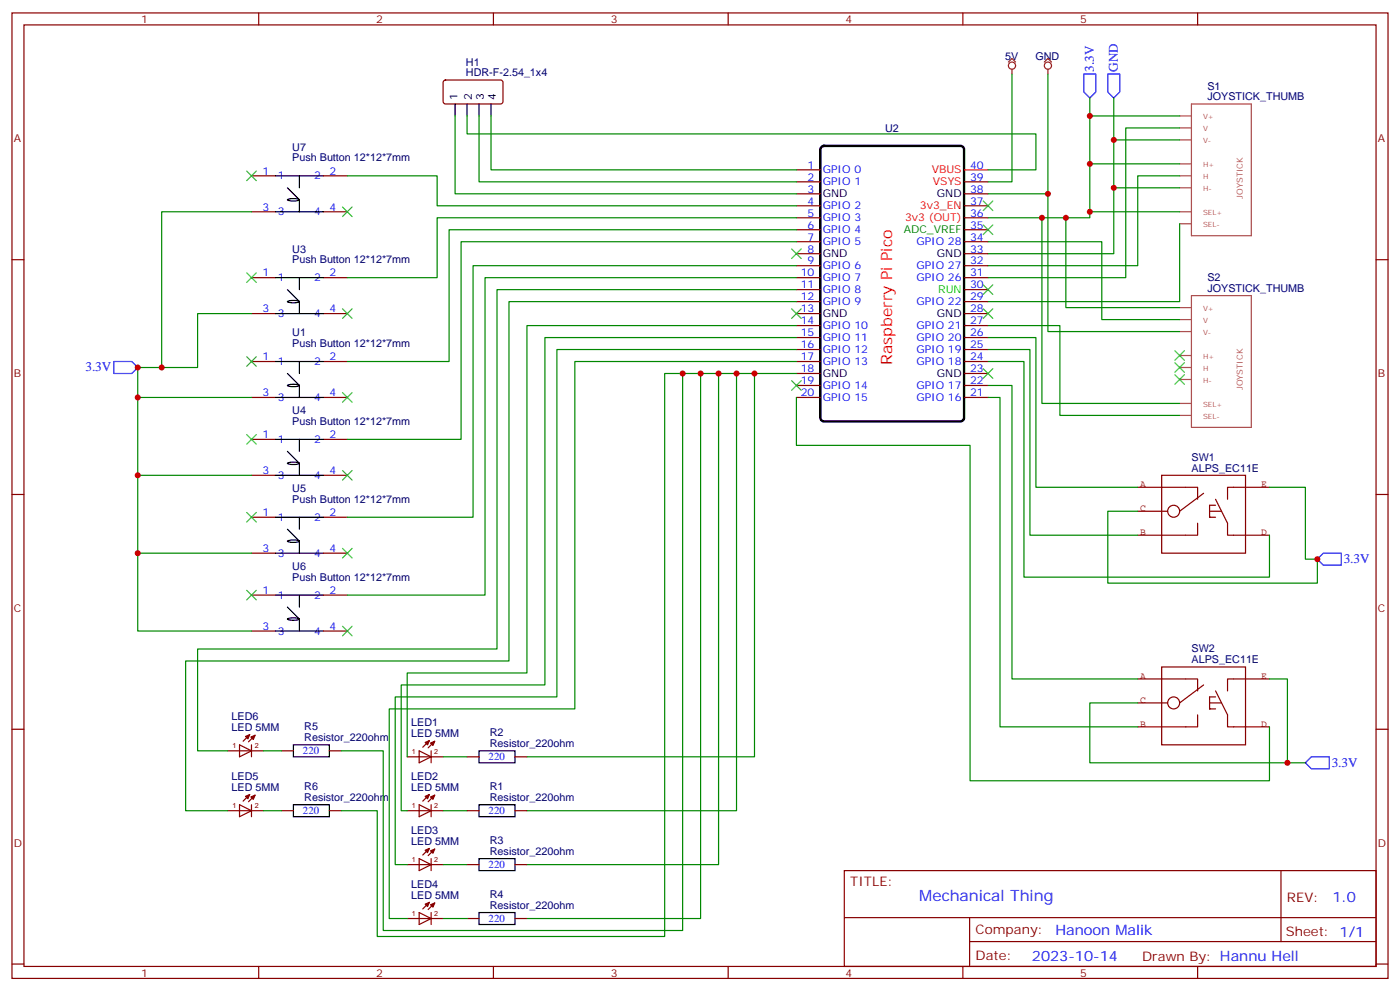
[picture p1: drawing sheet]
<svg xmlns="http://www.w3.org/2000/svg" width="412mm" height="292mm" viewBox="0 0 412 292" stroke-linecap="round" stroke-linejoin="round" font-family="sans-serif">
<g fill="none" stroke="#870000" stroke-width=".35">
<path d="M3.5 3.8h405.4v284.3h-405.4zM7.1 7.3h398.2v277.3h-398.2zM76.2 3.8v3.5M145.3 3.8v3.5M214.5 3.8v3.5M283.6 3.8v3.5M352.8 3.8v3.5M130.8 23.8l.4-.2h16.5l.5 .7-.1 5.9-.6 .4h-16.5l-.5-.7v-5.6zM74.1 51.8h7M95.2 51.8h7.1M234.6 50h7.1M234.6 53.6h7.1"/>
<path d="M234.6 57.1h7.1M284 53.6h7M284 57.1h7M3.5 76.5h3.6M74.1 62.4h7M95.2 62.4h7.1M234.6 60.6h7.1M234.6 64.1h7.1M234.6 67.7h7.1M234.6 71.2h7.1M234.6 74.7h7.1M234.6 78.2h7.1"/>
<path d="M284 60.6h7M284 64.1h7M284 67.7h7M284 71.2h7M284 74.7h7M284 78.2h7M405.3 76.5h3.6M74.1 81.8h7M74.1 92.4h7M95.2 81.8h7.1M95.2 92.4h7.1M234.6 81.8h7.1"/>
<path d="M234.6 92.4h7.1M234.6 85.3h7.1M234.6 88.8h7.1M234.6 95.9h7.1M234.6 99.4h7.1M284 81.8h7M284 92.4h7M284 85.3h7M284 88.8h7M284 95.9h7M284 99.4h7M74.1 106.5h7"/>
<path d="M74.1 117.1h7M95.2 106.5h7.1M95.2 117.1h7.1M234.6 106.5h7.1M234.6 117.1h7.1M234.6 102.9h7.1M234.6 110h7.1M234.6 113.5h7.1M284 106.5h7M284 117.1h7M284 102.9h7M284 110h7"/>
<path d="M284 113.5h7M74.1 129.4h7M74.1 140h7M95.2 129.4h7.1M95.2 140h7.1M3.5 145.6h3.6M74.1 152.3h7M95.2 152.3h7.1M405.3 145.6h3.6M74.1 162.9h7M74.1 175.3h7M95.2 162.9h7.1"/>
<path d="M95.2 175.3h7.1M74.1 185.8h7M95.2 185.8h7.1M3.5 214.8h3.6M405.3 214.8h3.6M82.9 238.8h3.5M82.9 221.1h3.5M97 238.8h3.5M97 221.1h3.5M137.6 222.9h3.5M137.6 238.8h3.5M151.7 222.9h3.5"/>
<path d="M151.7 238.8h3.5M137.6 254.6h3.5M151.7 254.6h3.5M248.7 256.4h156.6v28.2h-156.6zM377.3 256.4v20.9M137.6 270.5h3.5M151.7 270.5h3.5M248.7 270.2h156.5M285.6 277.3h119.6M285.6 270.2v14.2M3.5 283.9h3.6M76.2 284.6v3.5"/>
<path d="M145.3 284.6v3.5M214.5 284.6v3.5M283.6 284.6v3.5M352.8 284.6v3.5M405.3 283.9h3.6"/>
</g>
<g fill="none" stroke="#a64a4a" stroke-width=".35">
<path d="M347.5 34.1h3.5M347.5 37.7h3.5M351 30.6h17.6v38.8h-17.6zM347.5 41.2h3.5M347.5 48.3h3.5M347.5 51.8h3.5M347.5 55.3h3.5M347.5 62.4h3.5M347.5 65.9h3.5M347.5 90.6h3.5M347.5 94.1h3.5M347.5 97.6h3.5"/>
<path d="M351 87.1h17.6v38.8h-17.6zM347.5 104.7h3.5M347.5 108.2h3.5M347.5 111.8h3.5M347.5 118.8h3.5M347.5 122.3h3.5"/>
</g>
<g fill="none" stroke="#000" stroke-width=".35">
<path d="M134.1 30.6v3.5M137.6 30.6v3.5M141.1 30.6v3.5M144.6 30.6v3.5M81.1 51.8h14.1M84.7 55.3l3.5 3.5M84.8 58.7a5.1 5.1 0 0 1 3.4 .1 4.6 4.6 0 0 1-3.5 0zM88.2 51.8v3.5M88.2 58.8v3.6M81.1 62.4h14.1M81.1 81.8h14.1M81.1 92.4h14.1"/>
<path d="M84.7 85.3l3.5 3.5M84.8 88.7a5.1 5.1 0 0 1 3.4 .1 4.6 4.6 0 0 1-3.5 0zM88.2 81.8v3.5M88.2 88.8v3.6M81.1 106.5h14.1M81.1 117.1h14.1M84.7 110l3.5 3.5M84.8 113.4a5.1 5.1 0 0 1 3.4 .1 4.6 4.6 0 0 1-3.5 0zM88.2 106.5v3.5M88.2 113.5v3.6M81.1 129.4h14.1M81.1 140h14.1"/>
<path d="M84.7 132.9l3.5 3.6M84.8 136.3a5.1 5.1 0 0 1 3.4 .2 4.6 4.6 0 0 1-3.5 0zM88.2 129.4v3.5M88.2 136.5v3.5M81.1 152.3h14.1M84.7 155.9l3.5 3.5M84.8 159.3a5.1 5.1 0 0 1 3.4 .1 4.6 4.6 0 0 1-3.5 0zM88.2 152.3v3.6M88.2 159.4v3.5M81.1 162.9h14.1M81.1 175.3h14.1M84.7 178.8l3.5 3.5"/>
<path d="M88.2 175.3v3.5M81.1 185.8h14.1M84.8 182.2a5.1 5.1 0 0 1 3.4 .1 4.6 4.6 0 0 1-3.5 0zM88.2 182.3v3.5M86.4 219.4h10.6v3.5h-10.6zM86.4 237h10.6v3.5h-10.6zM141.1 221.1h10.6v3.5h-10.6zM141.1 237h10.6v3.5h-10.6zM141.1 252.9h10.6v3.5h-10.6zM141.1 268.7h10.6v3.6h-10.6z"/>
</g>
<g fill="none" stroke="#3c3" stroke-width=".35">
<path d="M72.7 50.4l2.8 2.8M75.5 50.4l-2.8 2.8M289.6 59.2l2.9 2.8M292.5 59.2l-2.9 2.8M100.9 61l2.8 2.8M103.7 61l-2.8 2.8M233.2 73.3l2.8 2.8M236 73.3l-2.8 2.8M289.6 66.3l2.9 2.8M292.5 66.3l-2.9 2.8M72.7 80.4l2.8 2.8M75.5 80.4l-2.8 2.8"/>
<path d="M100.9 90.9l2.8 2.9M103.7 90.9l-2.8 2.9M233.2 90.9l2.8 2.9M236 90.9l-2.8 2.9M289.6 83.9l2.9 2.8M289.6 90.9l2.9 2.9M292.5 83.9l-2.9 2.8M292.5 90.9l-2.9 2.9M72.7 105.1l2.8 2.8M75.5 105.1l-2.8 2.8M100.9 115.6l2.8 2.9M103.7 115.6l-2.8 2.9"/>
<path d="M233.2 112.1l2.8 2.8M236 112.1l-2.8 2.8M289.6 108.6l2.9 2.8M292.5 108.6l-2.9 2.8M346.1 103.3l2.8 2.8M346.1 106.8l2.8 2.8M346.1 110.3l2.8 2.9M348.9 103.3l-2.8 2.8M348.9 106.8l-2.8 2.8M348.9 110.3l-2.8 2.9M72.7 128l2.8 2.8M75.5 128l-2.8 2.8"/>
<path d="M100.9 138.6l2.8 2.8M103.7 138.6l-2.8 2.8M72.7 150.9l2.8 2.8M75.5 150.9l-2.8 2.8M72.7 173.8l2.8 2.9M75.5 173.8l-2.8 2.9M100.9 161.5l2.8 2.8M103.7 161.5l-2.8 2.8M100.9 184.4l2.8 2.9M103.7 184.4l-2.8 2.9"/>
</g>
<g fill="#850000" stroke="#850000" stroke-width=".35">
<path d="M125.2 218.7l1.3-.6-.6 1.3z"/>
<path d="M126.8 218.8l1.3-.5-.6 1.2z"/>
<path d="M125.2 234.5l1.3-.5-.6 1.2z"/>
<path d="M126.8 234.7l1.3-.5-.6 1.2z"/>
<path d="M125.2 250.4l1.3-.5-.6 1.2z"/>
<path d="M126.8 250.6l1.3-.6-.6 1.3z"/>
<path d="M125.2 266.3l1.3-.6-.6 1.3z"/>
<path d="M126.8 266.5l1.3-.6-.6 1.3z"/>
<path d="M72.3 234.5l1.3-.5-.6 1.2z"/>
<path d="M73.9 234.7l1.2-.5-.5 1.2z"/>
<path d="M72.3 216.9l1.3-.5-.6 1.2z"/>
<path d="M73.9 217.1l1.2-.6-.5 1.3z"/>
</g>
<g fill="none" stroke="#850000" stroke-width=".35">
<path d="M342.2 140h24.7v22.9h-24.7zM335.1 143.5h14.1M335.1 157.6h14.1M335.1 150.6h8.9M354.5 145.3l-7 5.3a1.76 1.76 0 0 0-2.6-1.6 1.76 1.76 0 0 0-.1 3 1.76 1.76 0 0 0 2.7-1.3M366.9 143.5h7M366.9 157.6h7M70.6 219.4l3.5 1.7-3.5 1.8zM73.6 216.4l-2 1.9M74.1 219.4v3.5M75.1 216.5l-1.9 2M126.5 218.1l-2 2"/>
<path d="M128.1 218.3l-2 1.9M67 238.8h10.6M67 221.1h10.6M70.6 237l3.5 1.8-3.5 1.7zM73.6 234l-2 1.9M74.1 237v3.5M75.1 234.2l-1.9 1.9M119.9 222.9h10.6M119.9 238.8h10.6M123.5 221.1l3.5 1.8-3.5 1.7zM123.5 237l3.5 1.8-3.5 1.7zM126.5 234l-2 1.9"/>
<path d="M127 221.1v3.5M127 237v3.5M128.1 234.2l-2 1.9M119.9 254.6h10.6M123.5 252.9l3.5 1.7-3.5 1.8zM126.5 249.9l-2 1.9M127 252.9v3.5M128.1 250l-2 2M119.9 270.5h10.6M123.5 268.7l3.5 1.8-3.5 1.8zM126.5 265.7l-2 2M127 268.7v3.6"/>
<path d="M128.1 265.9l-2 2"/>
</g>
<g fill="none" stroke="#8c2424" stroke-width=".35">
<path d="M297 18.3l1.1-1.1 1.1 1.1M307.6 18.3l1.1-1.1 1 1.1M298.1 20.4v1.4M308.7 20.4v1.4"/>
<circle cx="298.1" cy="19.3" r="1.06"/>
<circle cx="308.7" cy="19.3" r="1.06"/>
</g>
<path d="M241.9 43.4l.8-.4h40.2l.7 .2 .3 .5 .1 79.3-.2 .7-.6 .4h-40.5l-.6-.2-.4-.6v-79.3z" fill="none" stroke="#000" stroke-width=".71"/>
<path d="M284 50h7" fill="none" stroke="#f00" stroke-width=".35"/>
<g fill="none" stroke="#008700" stroke-width=".35">
<path d="M134.1 34.1v23h100.5M137.6 34.1v5.3h167.6v10.6h-14.2M141.1 34.1v19.5h93.5M144.6 34.1v15.9h90M298.1 21.8v31.8h-7.1M308.7 21.8v35.3h-17.7M321 28.9v35.2h-30M321 34.1h26.5M328.1 28.9v45.8h-37.1M347.5 37.7h-15.9v44.1h-40.6M102.3 51.8h26.5v8.8h105.8M308.7 57.1v40.5h38.8"/>
<path d="M321 48.3h26.5M328.1 41.2h19.4M328.1 55.3h19.4M347.5 51.8h-12.4v26.4h-44.1M74.1 62.4h-26.5v45.8h-7v8.9h33.5M234.6 64.1h-105.8v17.7h-26.5M234.6 67.7h-102.3v38.8h-30M234.6 71.2h-98.8v58.2h-33.5M234.6 78.2h-95.3v74.1h-37M291 71.2h33.6v22.9h22.9M306.9 64.1v54.7h40.6M314 64.1v26.5h33.5"/>
<path d="M321 62.4h26.5M347.5 65.9v22.9h-56.5M74.1 92.4h-15.9v15.8h-10.6M234.6 81.8h-91.7v93.5h-40.6M234.6 85.3h-88.2v105.8h-88.2v30h8.8M234.6 88.8h-84.7v105.9h-95.2v44.1h12.3M234.6 95.9h-79.4v102.3h-35.3v24.7M234.6 99.4h-74.1v102.3h-42.3v37.1h1.7M291 95.9h21.2v26.4h35.3M40.6 117.1v22.9h33.5M201.1 110h-5.3v165.8h-84.7v-37h-10.6M206.4 110h-5.3v164h-88.2v-52.9h-12.4"/>
<path d="M211.7 110h-5.3v160.5h-51.2M217 110h-5.3v144.6h-56.5M222.2 110h-5.2v128.8h-61.8M234.6 102.9h-70.6v102.3h-47.6v49.4h3.5M234.6 106.5h-65.3v102.3h-54.6v61.7h5.2M234.6 110h-12.4v112.9h-67M40.6 140v22.9h33.5M40.6 162.9v22.9h33.5M77.6 221.1h5.3M77.6 238.8h5.3M130.5 238.8h7.1M130.5 222.9h7.1"/>
<path d="M130.5 254.6h7.1M130.5 270.5h7.1"/>
</g>
<path d="M319.3 21.8h3.5v5.3l-1.8 1.8-1.7-1.8zM326.3 21.8h3.5v5.3l-1.7 1.8-1.8-1.8zM33.5 106.5h5.3l1.8 1.7-1.8 1.8h-5.3zM388.1 164.7l1.7-1.8h5.3v3.5h-5.3zM384.5 224.6l1.8-1.7h5.3v3.5h-5.3z" fill="none" stroke="#00f" stroke-width=".35"/>
<circle cx="356.3" cy="152.3" r=".18" fill="#850000"/>
<g fill="none" stroke="#850000" stroke-width=".35">
<path d="M349.2 143.5h3.6v3.5M352.8 154.1v3.5h-3.6M356.3 150.6h3.5M358.1 147l3.5 7.1v3.5h5.3M358.1 148.8h-1.8v3.5h1.8M366.9 143.5h-5.3v3.5M335.1 200h14.1M342.2 196.4h24.7v23h-24.7zM366.9 200h7M335.1 214.1h14.1M335.1 207h8.9M354.5 201.7l-7 5.3a1.76 1.76 0 0 0-2.6-1.5 1.76 1.76 0 0 0-.1 3 1.76 1.76 0 0 0 2.7-1.3"/>
<path d="M366.9 214.1h7"/>
</g>
<path d="M291 99.4h14.2v44.1h29.9M291 102.9h12.4v54.7h31.7M291 106.5h10.6v63.5h72.3v-12.4M373.9 143.5h10.6v21.2h3.6v7h-61.8v-21.1h8.8" fill="none" stroke="#008700" stroke-width=".35"/>
<circle cx="356.3" cy="208.8" r=".18" fill="#850000"/>
<path d="M349.2 200h3.6v3.5M366.9 200h-5.3v3.5M352.8 210.5v3.6h-3.6M356.3 207h3.5M358.1 203.5l3.5 7v3.6h5.3M358.1 205.2h-1.8v3.6h1.8" fill="none" stroke="#850000" stroke-width=".35"/>
<path d="M234.6 117.1v14.1h51.2v98.7h88.1v-15.8M291 113.5h7.1v86.5h37M291 117.1h3.6v97h40.5M373.9 200h5.3v24.6h5.3M335.1 207h-14.1v17.6h58.2" fill="none" stroke="#008700" stroke-width=".35"/>
<g fill="#c00">
<circle cx="321" cy="34.1" r=".88"/>
<circle cx="321" cy="48.3" r=".88"/>
<circle cx="328.1" cy="41.2" r=".88"/>
<circle cx="328.1" cy="55.3" r=".88"/>
<circle cx="321" cy="62.4" r=".88"/>
<circle cx="314" cy="64.1" r=".88"/>
<circle cx="308.7" cy="57.1" r=".88"/>
<circle cx="306.9" cy="64.1" r=".88"/>
<circle cx="47.6" cy="108.2" r=".88"/>
<circle cx="40.6" cy="108.2" r=".88"/>
<circle cx="40.6" cy="117.1" r=".88"/>
<circle cx="40.6" cy="140" r=".88"/>
<circle cx="40.6" cy="162.9" r=".88"/>
<circle cx="222.3" cy="110" r=".88"/>
<circle cx="217" cy="110" r=".88"/>
<circle cx="211.7" cy="110" r=".88"/>
<circle cx="206.4" cy="110" r=".88"/>
<circle cx="201.1" cy="110" r=".88"/>
<circle cx="388.1" cy="164.7" r=".88"/>
<circle cx="379.2" cy="224.6" r=".88"/>
</g>
<text font-size="4.6" fill="#f00" x="262.8" y="107.5" transform="rotate(-90 262.8 107.5)">Raspberry Pi Pico</text>
<text font-size="4.6" fill="#00f" x="270.8" y="265.4">Mechanical Thing</text>
<g font-size="4.2" fill="#00f">
<text x="392.5" y="265.7">1.0</text>
<text x="310.9" y="275.2">Hanoon Malik</text>
<text x="304" y="283">2023-10-14</text>
</g>
<g font-size="3.9" fill="#00f">
<text x="322.2" y="21.1" transform="rotate(-90 322.2 21.1)">3.3V</text>
<text x="329.2" y="21.1" transform="rotate(-90 329.2 21.1)">GND</text>
<text x="25.2" y="109.4">3.3V</text>
<text x="395.8" y="165.8">3.3V</text>
<text x="392.3" y="226">3.3V</text>
</g>
<g font-size="3.9" fill="#800">
<text x="250.5" y="261">TITLE:</text>
<text x="379.1" y="265.7">REV:</text>
<text x="287.4" y="275.2">Company:</text>
<text x="378.7" y="275.8">Sheet: 1/1</text>
<text x="287.4" y="282.9">Date:</text>
<text x="336.4" y="282.9">Drawn By: Hannu Hell</text>
</g>
<g font-size="3.2" fill="#800">
<text x="41.6" y="6.8">1</text>
<text x="110.8" y="6.8">2</text>
<text x="179.9" y="6.8">3</text>
<text x="249.1" y="6.8">4</text>
<text x="318.2" y="6.8">5</text>
<text x="4.1" y="41.9">A</text>
<text x="405.9" y="41.9">A</text>
<text x="4.1" y="111.1">B</text>
<text x="405.9" y="111.1">B</text>
<text x="4.1" y="180.2">C</text>
<text x="405.9" y="180.2">C</text>
<text x="4.1" y="249.3">D</text>
<text x="405.9" y="249.3">D</text>
<text x="41.6" y="287.6">1</text>
<text x="110.8" y="287.6">2</text>
<text x="179.9" y="287.6">3</text>
<text x="249.1" y="287.6">4</text>
<text x="318.2" y="287.6">5</text>
</g>
<g font-size="3.2" fill="#000080">
<text x="296.1" y="17.7">5V</text>
<text x="305" y="17.7">GND</text>
<text x="137.2" y="22.5">HDR-F-2.54_1x4</text>
<text x="137.2" y="19.3">H1</text>
<text x="355.7" y="29.6">JOYSTICK_THUMB</text>
<text x="355.7" y="26.4">S1</text>
<text x="260.7" y="38.7">U2</text>
<text x="86.1" y="47.6">Push Button 12*12*7mm</text>
<text x="86.1" y="44.4">U7</text>
<text x="86.1" y="77.5">Push Button 12*12*7mm</text>
<text x="86.1" y="74.4">U3</text>
<text x="355.7" y="82.8">S2</text>
<text x="355.7" y="86">JOYSTICK_THUMB</text>
<text x="86.1" y="99.1">U1</text>
<text x="86.1" y="102.2">Push Button 12*12*7mm</text>
<text x="86.1" y="125.2">Push Button 12*12*7mm</text>
<text x="86.1" y="122">U4</text>
<text x="351" y="135.7">SW1</text>
<text x="351" y="138.9">ALPS_EC11E</text>
<text x="86.1" y="148.1">Push Button 12*12*7mm</text>
<text x="86.1" y="144.9">U5</text>
<text x="86.1" y="167.9">U6</text>
<text x="86.1" y="171">Push Button 12*12*7mm</text>
<text x="351" y="195.4">ALPS_EC11E</text>
<text x="351" y="192.1">SW2</text>
<text x="68.2" y="215.3">LED 5MM</text>
<text x="68.2" y="212.1">LED6</text>
<text x="89.6" y="215.1">R5</text>
<text x="121.1" y="213.8">LED1</text>
<text x="89.6" y="218.3">Resistor_220ohm</text>
<text x="121.1" y="217.1">LED 5MM</text>
<text x="144.3" y="220.1">Resistor_220ohm</text>
<text x="144.3" y="216.8">R2</text>
<text x="68.2" y="232.9">LED 5MM</text>
<text x="68.2" y="229.7">LED5</text>
<text x="89.6" y="232.7">R6</text>
<text x="121.1" y="232.9">LED 5MM</text>
<text x="121.1" y="229.7">LED2</text>
<text x="144.3" y="232.7">R1</text>
<text x="89.6" y="235.9">Resistor_220ohm</text>
<text x="144.3" y="235.9">Resistor_220ohm</text>
<text x="121.1" y="245.6">LED3</text>
<text x="121.1" y="248.8">LED 5MM</text>
<text x="144.3" y="251.8">Resistor_220ohm</text>
<text x="144.3" y="248.6">R3</text>
<text x="121.1" y="261.5">LED4</text>
<text x="121.1" y="264.7">LED 5MM</text>
<text x="144.3" y="267.7">Resistor_220ohm</text>
<text x="144.3" y="264.5">R4</text>
</g>
<g font-size="3.2">
<text x="134.8" y="29.3" transform="rotate(-90 134.8 29.3)">1</text>
<text x="139" y="29.3" transform="rotate(-90 139 29.3)">2</text>
<text x="142.5" y="29.3" transform="rotate(-90 142.5 29.3)">3</text>
<text x="146" y="29.3" transform="rotate(-90 146 29.3)">4</text>
<text x="242.4" y="58.1">GND</text>
<text x="276" y="58.1">GND</text>
<text x="242.4" y="75.8">GND</text>
<text x="276" y="75.8">GND</text>
<text x="242.4" y="93.4">GND</text>
<text x="276" y="93.4">GND</text>
<text x="242.4" y="111.1">GND</text>
<text x="276" y="111.1">GND</text>
</g>
<g font-size="3.2" fill="#00f">
<text x="77.4" y="51.4">1</text>
<text x="81.8" y="52.8">1</text>
<text x="92.5" y="52.8">2</text>
<text x="97" y="51.4">2</text>
<text x="237.9" y="49.7">1</text>
<text x="237.9" y="53.2">2</text>
<text x="242.4" y="51.1">GPIO 0</text>
<text x="285.8" y="53.2">39</text>
<text x="285.8" y="49.7">40</text>
<text x="237.9" y="56.7">3</text>
<text x="242.4" y="54.6">GPIO 1</text>
<text x="285.8" y="56.7">38</text>
<text x="77.4" y="62">3</text>
<text x="81.8" y="63.4">3</text>
<text x="92.5" y="63.4">4</text>
<text x="97" y="62">4</text>
<text x="237.9" y="60.3">4</text>
<text x="237.9" y="63.8">5</text>
<text x="242.4" y="61.7">GPIO 2</text>
<text x="242.4" y="65.2">GPIO 3</text>
<text x="285.8" y="63.8">36</text>
<text x="285.8" y="60.3">37</text>
<text x="237.9" y="67.3">6</text>
<text x="237.9" y="70.8">7</text>
<text x="242.4" y="68.7">GPIO 4</text>
<text x="285.8" y="70.8">34</text>
<text x="285.8" y="67.3">35</text>
<text x="237.9" y="74.4">8</text>
<text x="237.9" y="77.9">9</text>
<text x="242.4" y="72.2">GPIO 5</text>
<text x="269.9" y="72.2">GPIO 28</text>
<text x="285.8" y="77.9">32</text>
<text x="285.8" y="74.4">33</text>
<text x="77.4" y="81.4">1</text>
<text x="81.8" y="82.8">1</text>
<text x="92.5" y="82.8">2</text>
<text x="97" y="81.4">2</text>
<text x="235.9" y="81.4">10</text>
<text x="242.4" y="79.3">GPIO 6</text>
<text x="242.4" y="82.8">GPIO 7</text>
<text x="269.9" y="82.8">GPIO 26</text>
<text x="269.9" y="79.3">GPIO 27</text>
<text x="285.8" y="81.4">31</text>
<text x="235.9" y="84.9">11</text>
<text x="235.9" y="88.5">12</text>
<text x="242.4" y="86.4">GPIO 8</text>
<text x="242.4" y="89.9">GPIO 9</text>
<text x="269.9" y="89.9">GPIO 22</text>
<text x="285.8" y="88.5">29</text>
<text x="285.8" y="84.9">30</text>
<text x="77.4" y="92">3</text>
<text x="81.8" y="93.4">3</text>
<text x="92.5" y="93.4">4</text>
<text x="97" y="92">4</text>
<text x="235.9" y="92">13</text>
<text x="235.9" y="95.5">14</text>
<text x="285.8" y="95.5">27</text>
<text x="285.8" y="92">28</text>
<text x="235.9" y="99.1">15</text>
<text x="242.4" y="96.9">GPIO 10</text>
<text x="242.4" y="100.5">GPIO 11</text>
<text x="269.9" y="100.5">GPIO 20</text>
<text x="269.9" y="96.9">GPIO 21</text>
<text x="285.8" y="99.1">26</text>
<text x="77.4" y="106.1">1</text>
<text x="81.8" y="107.5">1</text>
<text x="92.5" y="107.5">2</text>
<text x="97" y="106.1">2</text>
<text x="235.9" y="102.6">16</text>
<text x="235.9" y="106.1">17</text>
<text x="242.4" y="104">GPIO 12</text>
<text x="242.4" y="107.5">GPIO 13</text>
<text x="269.9" y="107.5">GPIO 18</text>
<text x="269.9" y="104">GPIO 19</text>
<text x="285.8" y="106.1">24</text>
<text x="285.8" y="102.6">25</text>
<text x="235.9" y="109.6">18</text>
<text x="235.9" y="113.2">19</text>
<text x="285.8" y="113.2">22</text>
<text x="285.8" y="109.6">23</text>
<text x="77.4" y="116.7">3</text>
<text x="81.8" y="118.1">3</text>
<text x="92.5" y="118.1">4</text>
<text x="97" y="116.7">4</text>
<text x="235.9" y="116.7">20</text>
<text x="242.4" y="114.6">GPIO 14</text>
<text x="242.4" y="118.1">GPIO 15</text>
<text x="269.9" y="118.1">GPIO 16</text>
<text x="269.9" y="114.6">GPIO 17</text>
<text x="285.8" y="116.7">21</text>
<text x="77.4" y="129">1</text>
<text x="81.8" y="130.5">1</text>
<text x="92.5" y="130.5">2</text>
<text x="97" y="129">2</text>
<text x="77.4" y="139.6">3</text>
<text x="81.8" y="141">3</text>
<text x="92.5" y="141">4</text>
<text x="97" y="139.6">4</text>
<text x="77.4" y="152">1</text>
<text x="81.8" y="153.4">1</text>
<text x="92.5" y="153.4">2</text>
<text x="97" y="152">2</text>
<text x="77.4" y="162.6">3</text>
<text x="81.8" y="164">3</text>
<text x="92.5" y="164">4</text>
<text x="97" y="162.6">4</text>
<text x="77.4" y="174.9">1</text>
<text x="81.8" y="176.3">1</text>
<text x="92.5" y="176.3">2</text>
<text x="97" y="174.9">2</text>
<text x="77.4" y="185.5">3</text>
<text x="97" y="185.5">4</text>
<text x="81.8" y="186.9">3</text>
<text x="92.5" y="186.9">4</text>
<text x="89.3" y="222.2">220</text>
<text x="143.9" y="223.9">220</text>
<text x="89.3" y="239.8">220</text>
<text x="143.9" y="239.8">220</text>
<text x="143.9" y="255.7">220</text>
<text x="143.9" y="271.6">220</text>
</g>
<g font-size="3.2" fill="#f00">
<text x="274.4" y="51.1">VBUS</text>
<text x="274.8" y="54.6">VSYS</text>
<text x="266.6" y="65.2">3v3 (OUT)</text>
<text x="271" y="61.7">3v3_EN</text>
</g>
<text font-size="3.2" fill="#060" x="266.2" y="68.7">ADC_VREF</text>
<text font-size="3.2" fill="#0f0" x="276.4" y="86.4">RUN</text>
<g font-size="2.8" fill="#840000">
<text x="335.8" y="143.5">A</text>
<text x="371.5" y="143.5">E</text>
<text x="335.8" y="150.5">C</text>
<text x="335.8" y="157.6">B</text>
<text x="371.5" y="157.6">D</text>
<text x="335.8" y="199.9">A</text>
<text x="371.5" y="199.9">E</text>
<text x="335.8" y="207">C</text>
<text x="335.8" y="214">B</text>
<text x="371.5" y="214">D</text>
</g>
<g font-size="2.5" fill="#a54b4b">
<text x="366.1" y="58.5" transform="rotate(-90 366.1 58.5)">JOYSTICK</text>
<text x="366.1" y="114.9" transform="rotate(-90 366.1 114.9)">JOYSTICK</text>
</g>
<g font-size="2.1" fill="#a54b4b">
<text x="354.4" y="35.2">V+</text>
<text x="354.4" y="38.7">V</text>
<text x="354.4" y="42.2">V-</text>
<text x="354.4" y="49.3">H+</text>
<text x="354.4" y="52.8">H</text>
<text x="354.4" y="56.4">H-</text>
<text x="354.4" y="63.4">SEL+</text>
<text x="354.4" y="66.9">SEL-</text>
<text x="354.4" y="91.6">V+</text>
<text x="354.4" y="95.2">V</text>
<text x="354.4" y="98.7">V-</text>
<text x="354.4" y="105.7">H+</text>
<text x="354.4" y="109.3">H</text>
<text x="354.4" y="112.8">H-</text>
<text x="354.4" y="119.9">SEL+</text>
<text x="354.4" y="123.4">SEL-</text>
</g>
<g font-size="2.1" fill="#840000">
<text x="68.4" y="220.4">1</text>
<text x="75" y="220.4">2</text>
<text x="121.4" y="222.2">1</text>
<text x="127.9" y="222.2">2</text>
<text x="68.4" y="238.1">1</text>
<text x="75" y="238.1">2</text>
<text x="121.4" y="238.1">1</text>
<text x="127.9" y="238.1">2</text>
<text x="121.4" y="253.9">1</text>
<text x="127.9" y="253.9">2</text>
<text x="121.4" y="269.8">1</text>
<text x="127.9" y="269.8">2</text>
</g>
</svg>
